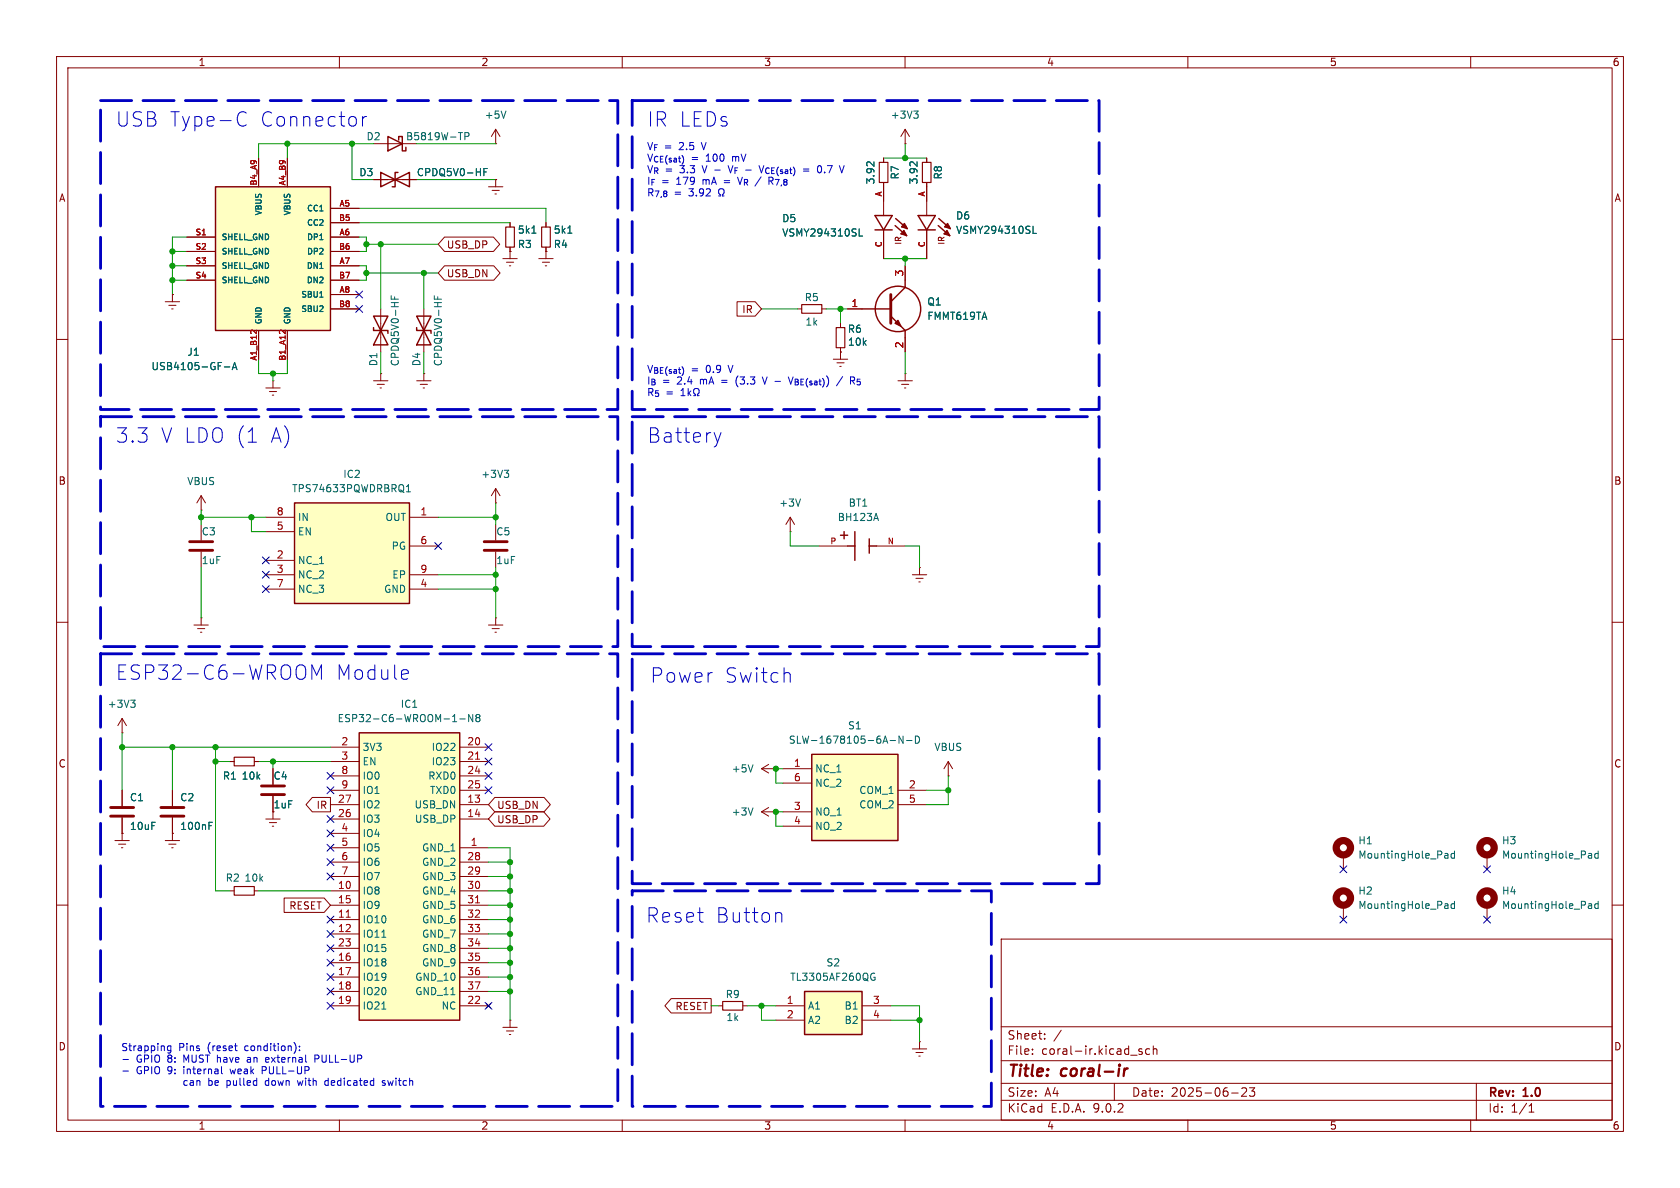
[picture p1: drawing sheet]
<svg xmlns="http://www.w3.org/2000/svg" width="297mm" height="210mm" viewBox="0 0 297 210" stroke-linecap="round" stroke-linejoin="round" font-family="sans-serif">
<g fill="none" stroke="#840000" stroke-width=".18">
<path d="M10 10h277v190h-277zM12 12h273v186h-273zM60 10v2M110 10v2M160 10v2M210 10v2M260 10v2M141 54.6h.7M145.3 54.6h.7M10 60h2M285 60h2M35.6 92.7v2.8"/>
<path d="M35.6 97.5v2.8M10 110h2M285 110h2M30.5 139.7v2.8M134.6 135.9l1.3 .8M134.6 135.9h2.6M135.9 135.1l-1.3 .8M137.2 135.9h.1M167.6 137.2h.1M167.6 134.6l-.7 1.3M167.6 134.6l.8 1.3M167.6 134.6v2.6"/>
<path d="M29.2 148.6h2.5M29.8 149.2h1.3M30.4 149.9h.2M30.5 147.3h.1M30.5 144.5v4.1M10 160h2M177 166h108v32h-108zM237.5 160v2.6M285 160h2M60 198v2M110 198v2M160 198v2"/>
<path d="M177 194.5h108M177 191.5h108M177 187.5h108M177 181.5h108M182.5 186.3v.1M182.5 185.5v.1M184.7 183.6v.1M184.7 182.8v.1M187.6 182.1l-1.3 2M197 191.5v3M199.9 186.5h1.1M201.9 185.5l-.4-.1-.2 .2 .1 .2 .5 .2v.3h-.6"/>
<path d="M203.2 185.5l-.4-.1-.3 .3v.4l.2 .2h.5M203.9 185.5l.2-.1 .4 .1v.9M203.9 184.9v1.5M210 198v2M217.7 193.2h1.2M219.5 192.4l.6-.1 .2 .1 .1 .3-.9 1.1h.9M220.9 192.3h.9l-.5 .6 .4 .1v.7l-.2 .1h-.4l-.2-.1M260 198v2M261 191.5v6.5M270.3 196.6h.9M270.3 195.5l.4-.4v1.5"/>
</g>
<path d="M198.8 188.9l-.2 1.3M199.4 188.9l-.4 .1-.2 .3" fill="none" stroke="#840000" stroke-width=".4"/>
<path d="M33.5 95.8h4.1M33.5 97.3h4.1M28.4 142.7h4.1M28.4 144.3h4.1" fill="none" stroke="#840000" stroke-width=".51"/>
<path d="M133.1 135.2l-.4 1.3M36.9 146h.5M36.9 145.4h.6M255.6 159.8h.2l.2 .1v.7M257.1 159.8h-.3l-.3 .2 .2 .5h.4M257.1 159.3v1.3M256 160.5l-.4 .1M256 160.1h-.4" fill="none" stroke="#006464" stroke-width=".18"/>
<circle cx="237.5" cy="158.7" r="1.27" fill="none" stroke="#840000" stroke-width="1.3"/>
<path d="M141.7 53.8h3.6v1.6h-3.6z" fill="none" stroke="#840000" stroke-width=".2"/>
<path d="M143.5 133.4h15.2v15.2h-15.2z" fill="#ffffc2"/>
<path d="M67.3 30.5v2.5l5.1-2.5v2.5zM68.6 24.1l2.5 1.3-2.5 1.3zM70.4 30.5h-.6v2.5h-.5M70.5 24.8v-.7h.6v2.6h.7v-.7M148.6 94.6h1.3M149.2 94v1.3M149.9 96.5h1.2M151.1 94v5.1M153.7 96.5h1.2M153.7 95.3v2.5M143.5 133.4h15.2v15.2h-15.2z" fill="none" stroke="#840000" stroke-width=".25"/>
<g fill="none" stroke="#840000" stroke-width=".18">
<path d="M66 31.8h7.7M66 25.4h7.7M86.4 33h2.5M87 33.7h1.3M87.5 34.3h.3M87.6 31.8h.1M87.6 31.8v1.2M148.6 57.2v.7M148.6 61.5v.7M144.8 96.5h5.1M154.9 96.5h5.1M138.4 135.9h5.1"/>
<path d="M138.4 138.4h5.1M158.7 139.7h5.1M134.6 143.5h2.6M134.6 143.5l1.3 .8M135.9 142.7l-1.3 .8M137.2 143.5h.1M138.4 143.5h5.1M138.4 146.1h5.1M158.7 142.2h5.1M88.9 181.6h2.5M89.5 182.2h1.3M90 182.9h.3"/>
<path d="M90.2 180.3h.1M90.2 180.3v1.3"/>
</g>
<path d="M82.2 24.1l.6-.1 .1-.1v-.3l-.7-.2v1.3M85.5 30.4h.5M86.1 29.8h-.6v1.3M154.9 90.7l.4 1.3M157.4 130.9h.9M159.7 130.1v1.3l-.8-1.3v1.3M160.3 130.9h.9M161.8 130.1a.64 .64 0 0 1 .8 .7 .64 .64 0 0 1-.8 .6zM133.1 142.8l-.4 1.3" fill="none" stroke="#006464" stroke-width=".18"/>
<path d="M147.8 57.9h1.6v3.6h-1.6z" fill="none" stroke="#840000" stroke-width=".2"/>
<path d="M38.1 33h20.3v25.4h-20.3z" fill="#ffffc2"/>
<g fill="none" stroke="#840000" stroke-width=".25">
<path d="M38.1 33h20.3v25.4h-20.3zM66 55.9h2.6l-2.6 5.1h2.6zM66 57.9v.5h2.6v.5M73.7 55.9h2.5l-2.5 5.1h2.5zM73.7 57.9v.5h2.5v.5M152.4 54.6h5.1M157.5 55.9l2.5 2.5v1.3M160 49.5v1.3l-2.5 2.5"/>
<circle cx="158.7" cy="54.6" r="4"/>
</g>
<g fill="none" stroke="#840000" stroke-width=".18">
<path d="M45.7 27.9v5.1M50.8 27.9v5.1M58.4 36.8h5.1M58.4 39.4h5.1M29.2 53.3h2.5M29.8 54h1.3M30.4 54.6h.2M30.5 52.1h.1M30.5 52.1v1.2M33 41.9h5.1M33 44.5h5.1M33 47h5.1"/>
<path d="M33 49.5h5.1M45.7 58.4v5.1M50.8 58.4v5.1M58.4 41.9h5.1M58.4 44.5h5.1M58.4 47h5.1M58.4 49.5h5.1M58.4 52.1h5.1M58.4 54.6h5.1M67.3 54.6v7.6M74.9 54.6v7.6M149.9 54.6h2.5"/>
<path d="M160 47v2.5M160 59.7v2.5M47 68.6h2.5M47.6 69.2h1.3M48.1 69.9h.3M48.3 67.3h.1M48.3 67.3v1.3M73.7 67.3h2.5M74.3 67.9h1.3M74.8 68.6h.3M74.9 66h.1M74.9 66v1.3"/>
<path d="M87.6 88.9h.1M87.6 86.4l-.7 1.2M87.6 86.4l.8 1.2M87.6 86.4v2.5M21.6 139.7v2.8M21.6 144.5v2.8M40.6 157.5h.8M45 157.5h.7"/>
</g>
<path d="M44.4 58.4h.4M45.3 58.4v.6M49.5 58.4h.3M50.4 58.4v.6" fill="none" stroke="#a90000" stroke-width=".18"/>
<path d="M56.5 52.5h.6M69.2 52.3v.6h1.2M69.8 52.5v.4M76.8 52.3v.6h1.2M77.4 52.5v.4M39.7 64.9h.9M41.1 65.3l.4-1.2 .4 1.2M41.2 65h.6M89.1 83.1h.8l-.4 .5M89.7 83.6l.2 .3v.3l-.2 .2" fill="none" stroke="#006464" stroke-width=".18"/>
<path d="M157.5 52.1v5.1M19.6 142.7h4M19.6 144.3h4" fill="none" stroke="#840000" stroke-width=".51"/>
<path d="M158.2 57.2l.5-.6 .6 1.1z" fill="#840000" stroke="#840000" stroke-width=".25"/>
<path d="M41.4 156.7h3.6v1.5h-3.6z" fill="none" stroke="#840000" stroke-width=".2"/>
<path d="M52.1 88.9h20.3v17.8h-20.3z" fill="#ffffc2"/>
<path d="M52.1 88.9h20.3v17.8h-20.3z" fill="none" stroke="#840000" stroke-width=".25"/>
<g fill="none" stroke="#840000" stroke-width=".18">
<path d="M35.6 90.2h.1M35.6 87.6l-.8 1.3M35.6 87.6l.7 1.3M35.6 87.6v2.6M47 91.4h5.1M47 94h5.1M47 99.1h5.1M72.4 91.4h5.1M72.4 96.5h5.1M87.6 92.7v2.8M87.6 97.5v2.8M34.3 110.5h2.5"/>
<path d="M34.9 111.1h1.3M35.4 111.8h.3M35.6 109.2h.1M35.6 109.2v1.3M47 101.6h5.1M47 104.1h5.1M72.4 101.6h5.1M72.4 104.1h5.1M86.4 110.5h2.5M87 111.1h1.3M87.5 111.8h.3M87.6 109.2h.1"/>
<path d="M87.6 109.2v1.3M161.3 101.6h2.5M161.9 102.2h1.3M162.4 102.9h.3M162.6 100.3h.1M162.6 100.3v1.3M21.6 129.5h.1M21.6 127v2.5M21.6 127l-.8 1.3M21.6 127l.8 1.3M20.3 148.6h2.6M21 149.2h1.2"/>
<path d="M21.5 149.9h.2M21.6 147.3h.1M21.6 147.3v1.3M161.3 185.4h2.5M161.9 186.1h1.3M162.4 186.7h.3M162.6 184.2h.1M162.6 184.2v1.2"/>
</g>
<path d="M71.8 86.9h.8M71.8 86l.4-.3v1.2M23.1 123.8h.8l-.4 .5M23.6 124.3l.3 .2v.3l-.3 .2" fill="none" stroke="#006464" stroke-width=".18"/>
<path d="M85.6 95.8h4.1M85.6 97.3h4.1" fill="none" stroke="#840000" stroke-width=".51"/>
<path d="M63.5 129.5h17.8v50.8h-17.8z" fill="#ffffc2"/>
<path d="M63.5 129.5h17.8v50.8h-17.8z" fill="none" stroke="#840000" stroke-width=".25"/>
<g fill="none" stroke="#840000" stroke-width=".18">
<path d="M87.6 25.4h.1M87.6 22.9l-.7 1.2M87.6 22.9l.8 1.2M87.6 22.9v2.5M90.2 39.4v.7M96.5 39.4v.7M88.9 45.7h2.5M89.5 46.4h1.3M90 47h.3M90.2 44.5h.1M90.2 43.7v2M95.2 45.7h2.6"/>
<path d="M95.9 46.4h1.3M96.4 47h.2M96.5 44.5h.1M96.5 43.7v2M66 67.3h2.6M66.7 67.9h1.2M67.2 68.6h.2M67.3 66h.1M67.3 66v1.3M40.6 134.6h.8M45 134.6h.7M48.3 135.9v2.8"/>
<path d="M58.4 132.1h5.1M58.4 134.6h5.1M58.4 137.2h5.1M58.4 139.7h5.1M81.3 132.1h5.1M81.3 134.6h5.1M81.3 137.2h5.1M81.3 139.7h5.1M47 144.8h2.5M47.6 145.4h1.3M48.1 146.1h.3M48.3 140.7v4.1"/>
<path d="M58.4 142.2h5.1M58.4 144.8h5.1M58.4 147.3h5.1M58.4 149.9h5.1M58.4 152.4h5.1M58.4 154.9h5.1M58.4 157.5h5.1M81.3 142.2h5.1M81.3 144.8h5.1M81.3 149.9h5.1M81.3 152.4h5.1M81.3 154.9h5.1"/>
<path d="M81.3 157.5h5.1M237.5 151.1v2.6M262.9 151.1v2.6M58.4 160h5.1M58.4 162.6h5.1M58.4 165.1h5.1M58.4 167.6h5.1M58.4 170.2h5.1M58.4 172.7h5.1M58.4 175.3h5.1M58.4 177.8h5.1M81.3 160h5.1"/>
<path d="M81.3 162.6h5.1M81.3 165.1h5.1M81.3 167.6h5.1M81.3 170.2h5.1M81.3 172.7h5.1M81.3 175.3h5.1M81.3 177.8h5.1M86 177.4l.7 .8M86.7 177.4l-.7 .8M127 177.8h.8M131.3 177.8h.8M262.9 160v2.6"/>
</g>
<path d="M84.1 134.2h.7M84.1 159.6h.7M61.2 162.1h.7" fill="none" stroke="#a90000" stroke-width=".18"/>
<g fill="none" stroke="#006464" stroke-width=".18">
<path d="M89.4 19.6l-.4 1.3M94 41.2h.8M100.4 41.2h.7M80 127.6h.7M81.3 127.1h.9M83.6 126.3v1.3l-.7-1.3v1.3M84.4 126.9l-.3 .2 .1 .4 .2 .1 .3-.1 .1-.2v-.2l-.2-.2M84.4 126.9l-.3-.3 .3-.3h.2l.2 .3-.2 .3M84.4 126.9h.2M255.6 150.9h.2l.2 .1v.7M256 151.6l-.4 .1M256 151.2h-.4"/>
<path d="M257.1 150.9h-.3l-.3 .2 .2 .5h.4M257.1 150.4v1.3M281 150.9h.2l.2 .1v.7M281 159.8h.2l.2 .1v.7M281.4 151.6l-.4 .1M281.4 151.2h-.4M282.5 150.9h-.3l-.3 .2 .2 .5h.4M282.5 150.4v1.3M282.5 159.3v1.3M282.5 159.8h-.3l-.3 .2 .2 .5h.4M67.5 165.7h.7M67.5 178.4h.7"/>
<path d="M281.4 160.5l-.4 .1M281.4 160.1h-.4"/>
</g>
<path d="M46.2 138.9h4.1M46.2 140.5h4.1" fill="none" stroke="#840000" stroke-width=".51"/>
<path d="M89.4 40.1h1.5v3.6h-1.5zM95.8 40.1h1.5v3.6h-1.5zM41.4 133.9h3.6v1.5h-3.6zM127.8 177h3.5v1.6h-3.5z" fill="none" stroke="#840000" stroke-width=".2"/>
<g fill="none" stroke="#840000" stroke-width="1.3">
<circle cx="237.5" cy="149.9" r="1.27"/>
<circle cx="262.9" cy="149.9" r="1.27"/>
<circle cx="262.9" cy="158.7" r="1.27"/>
</g>
<path d="M142.2 175.3h10.2v7.6h-10.2z" fill="#ffffc2"/>
<g fill="none" stroke="#840000" stroke-width=".25">
<path d="M154.7 38.1h3l-1.5 2.5zM158.2 39.9l2.1 1.8M158.3 38.6l2.1 1.8M159.8 39.7l.2 .2M160.1 40v.1h-.7M162.3 38.1h3.1l-1.6 2.5zM165.9 39.9l2 1.8M166 38.6l2 1.8M167.4 39.7l.2 .2M167.8 40v.1h-.8M154.7 40.6h3M159.3 41.3l.5-.5 .5 .9"/>
<path d="M159.3 41.3l1 .4M159.4 40.1l.5-.6 .5 .9M159.4 40.1l1 .3M159.7 40.9l.2 .3M160 41.2v.2l-.7-.1M162.3 40.6h3.1M166.9 41.3l.5-.5 .5 .9M166.9 41.3l1 .4M167 40.1l.5-.6 .5 .9M167 40.1l1 .3M167.3 40.9l.2 .3M167.7 41.2v.2l-.8-.1"/>
<path d="M142.2 175.3h10.2v7.6h-10.2z"/>
</g>
<g fill="none" stroke="#840000" stroke-width=".18">
<path d="M45.7 27.9v5.1M50.8 27.9v5.1M58.4 36.8h5.1M58.4 39.4h5.1M66 31.8h2.6M71.1 31.8h2.6M87.6 31.8h.1M90.2 39.4v.7M96.5 39.4v.7M156.2 27.9v.8M156.2 32.3v5.8M160 25.4h.1"/>
<path d="M160 22.9l-.7 1.2M160 22.9l.8 1.2M160 22.9v2.5M163.8 27.9v.8M163.8 32.3v5.8M30.5 52.1h.1M33 41.9h5.1M33 44.5h5.1M33 47h5.1M33 49.5h5.1M45.7 58.4v5.1M50.8 58.4v5.1"/>
<path d="M58.4 41.9h5.1M58.4 44.5h5.1M58.4 47h5.1M58.4 49.5h5.1M58.4 52.1h5.1M58.4 54.6h5.1M78.6 47h8.7l1.1 1.3-1.1 1.2h-8.7l-1.1-1.2zM78.6 41.9h8.6l1.1 1.3-1.1 1.3h-8.6l-1.1-1.3zM90.2 44.5h.1M90.2 43.7v.8M96.5 44.5h.1M96.5 43.7v.8"/>
<path d="M130.3 53.3h3.2l1.1 1.3-1.1 1.3h-3.2zM148.6 57.2v.7M149.9 54.6h2.5M156.2 40.6v5.1M160 47v2.5M160 59.7v2.5M163.8 40.6v5.1M147.3 63.5h2.6M148 64.1h1.2M148.5 64.8h.2M148.6 62.2h.1M148.6 61.5v2"/>
<path d="M158.7 67.3h2.6M159.4 67.9h1.3M159.9 68.6h.2M160 66h.1M160 66v1.3M139.7 94h.1M139.7 91.4l-.8 1.3M139.7 91.4l.8 1.3M139.7 91.4v2.6M21.6 139.7v2.8M30.5 139.7v2.8M40.6 134.6h.8"/>
<path d="M45 134.6h.7M48.3 135.9v2.8M21.6 147.3h.1M21.6 144.5v2.8M30.5 147.3h.1M30.5 144.5v2.8M48.3 140.7v2.8M50.2 158.7h7.1l1.1 1.3-1.1 1.3h-7.1zM55.2 141h3.2v2.5h-3.2l-1.1-1.3zM87.5 141h8.7l1.1 1.2-1.1 1.3h-8.7l-1.1-1.3zM87.5 143.5h8.6l1.1 1.3-1.1 1.3h-8.6l-1.1-1.3zM118.7 176.5h7v2.6h-7l-1.2-1.3z"/>
<path d="M137.2 177.8h5M152.4 177.8h5.1M137.2 180.3h5M152.4 180.3h5.1"/>
</g>
<g fill="none" stroke="#006464" stroke-width=".18">
<path d="M161.5 19.6h.8l-.4 .5M85.5 30.4h.5M86.1 29.8h-.6v1.3M154.5 28.6v.8l-.7-.7-.3-.1-.2 .1M162.1 20.1l.2 .3v.3l-.2 .2M162.1 28.6v.8l-.7-.7-.3-.1-.2 .1M182.6 40v1.3h.6M56.5 52.5h.6M94 41.2h.8M100.4 41.2h.7M151.9 40.5v1.2h.6M39.7 64.9h.9"/>
<path d="M41.1 65.3l.4-1.2 .4 1.2M41.2 65h.6M141.5 88.2l-.4 1.3M36.9 146h.5M36.9 145.4h.6M154.5 172.8h.2l-.1 .4-.3 .1-.3-.2M154.6 172.1l-.3-.1-.3 .2"/>
</g>
<path d="M155.4 28.7h1.6v3.6h-1.6zM163.1 28.7h1.5v3.6h-1.5z" fill="none" stroke="#840000" stroke-width=".2"/>
<g fill="none" stroke="#009600" stroke-width=".18">
<path d="M50.8 25.4v2.5M62.2 25.4v6.4h3.8M63.5 36.8h33v2.6M63.5 39.4h26.7M66 25.4h-20.3v2.5M73.7 31.8h13.9M73.7 25.4h13.9M156.2 27.9h7.6M160 25.4v2.5M30.5 44.5h2.5M30.5 47h2.5M30.5 49.5h2.5"/>
<path d="M33 41.9h-2.5v10.2M63.5 41.9h1.3v2.6h-1.3M63.5 47h1.3v2.5h-1.3M64.8 48.3h12.7M64.8 43.2h12.7M67.3 43.2v11.4M74.9 48.3v6.3M134.6 54.6h6.4M146 54.6h3.9M148.6 54.6v2.6M156.2 45.7h7.6M160 45.7v1.3"/>
<path d="M45.7 63.5v2.5h5.1v-2.5M48.3 66v1.3M67.3 62.2v3.8M74.9 62.2v3.8M160 62.2v3.8M35.6 90.2v2.5M35.6 91.4h11.4M44.4 91.4v2.6h2.6M77.5 91.4h10.1M87.6 88.9v3.8M139.7 94v2.5h5.1M160 96.5h2.6v3.8"/>
<path d="M35.6 100.3v8.9M77.5 104.1h10.1M77.5 101.6h10.1M87.6 100.3v8.9M21.6 129.5v10.2M21.6 132.1h36.8M30.5 132.1v7.6M38.1 132.1v25.4h2.5M38.1 134.6h2.5M45.7 134.6h12.7M48.3 134.6v1.3M138.4 135.9h-1.2v2.5h1.2"/>
<path d="M163.8 139.7h3.8M167.6 137.2v5h-3.8M45.7 157.5h12.7M86.4 157.5h3.8M86.4 149.9h3.8v30.4M86.4 154.9h3.8M86.4 152.4h3.8M138.4 143.5h-1.2v2.6h1.2M86.4 165.1h3.8M86.4 175.3h3.8M86.4 167.6h3.8M86.4 162.6h3.8"/>
<path d="M86.4 160h3.8M86.4 170.2h3.8M86.4 172.7h3.8M125.7 177.8h1.3M132.1 177.8h5.1M134.6 177.8v2.5h2.6M157.5 177.8h5.1v6.4M157.5 180.3h5.1"/>
</g>
<g fill="none" stroke="#000084" stroke-width=".18">
<path d="M62.9 54l1.2 1.2M62.9 51.5l1.2 1.2M64.1 54l-1.2 1.2M64.1 51.5l-1.2 1.2M46.4 98.5l1.2 1.2M47.6 98.5l-1.2 1.2M76.9 95.9l1.2 1.2M78.1 95.9l-1.2 1.2M46.4 101l1.2 1.2M46.4 103.5l1.2 1.2M47.6 101l-1.2 1.2M47.6 103.5l-1.2 1.2"/>
<path d="M57.8 136.6l1.2 1.2M57.8 139.1l1.2 1.2M59 136.6l-1.2 1.2M59 139.1l-1.2 1.2M85.8 131.5l1.2 1.2M85.8 134l1.2 1.2M85.8 136.6l1.2 1.2M85.8 139.1l1.2 1.2M87 131.5l-1.2 1.2M87 134l-1.2 1.2M87 136.6l-1.2 1.2M87 139.1l-1.2 1.2"/>
<path d="M57.8 151.8l1.2 1.2M57.8 144.2l1.2 1.2M57.8 146.7l1.2 1.2M57.8 149.3l1.2 1.2M57.8 154.3l1.2 1.2M59 151.8l-1.2 1.2M59 144.2l-1.2 1.2M59 146.7l-1.2 1.2M59 149.3l-1.2 1.2M59 154.3l-1.2 1.2M236.9 153.1l1.2 1.2M238.1 153.1l-1.2 1.2"/>
<path d="M262.3 153.1l1.2 1.2M263.5 153.1l-1.2 1.2M57.8 174.7l1.2 1.2M57.8 162l1.2 1.2M57.8 164.5l1.2 1.2M57.8 172.1l1.2 1.2M57.8 167l1.2 1.2M57.8 177.2l1.2 1.2M57.8 169.6l1.2 1.2M59 174.7l-1.2 1.2M59 162l-1.2 1.2M59 164.5l-1.2 1.2"/>
<path d="M59 172.1l-1.2 1.2M59 167l-1.2 1.2M59 177.2l-1.2 1.2M59 169.6l-1.2 1.2M85.8 177.2l1.2 1.2M87 177.2l-1.2 1.2M236.9 162l1.2 1.2M238.1 162l-1.2 1.2M262.3 162l1.2 1.2M263.5 162l-1.2 1.2"/>
</g>
<g fill="none" stroke="#0000c2" stroke-width=".18">
<path d="M42.4 19.9a.89 .89 0 0 1 1.1 .1M43.5 22a.89 .89 0 0 1-1.1 .2M64.1 20.6v1.7M64.8 20.6a.65 .65 0 0 0-.7 .5M127.4 33.4h-.2a.58 .58 0 0 0 .1 1v.2h-.3M127.6 33.4h.2a.58 .58 0 0 1-.1 1v.2h.3M128.7 29.3l.4 1.2M130.4 31.3l.4 1.3M134.2 29.3l.4 1.2 .4-1.2M149.2 29.3l-.4 1.2M43.9 78.2h1.4M120.4 69.9h.7"/>
<path d="M120.4 69l.4-.3v1.2M121.7 68.7v1.2M121.8 69.5l.3 .4M122.1 69.1l-.4 .5M122.6 69.9h.3v-.2a.54 .54 0 0 1-.2-.7 .54 .54 0 0 1 .7-.3 .58 .58 0 0 1-.1 1v.2h.3M126.3 76.5l.6 1.7M126.9 78.2l-.3 .6M127.5 76.5l-.6 1.7M130.2 66.8l-.1 .5 .1 .7M134.8 66.6l.4 1.3M139.4 66.6l.4 1.3 .4-1.3M151.5 67.9l.1 .1"/>
<path d="M151.6 67v.5M53.4 117.5l.3 .2a1.8 1.8 0 0 1 0 2.3l-.3 .1M71.8 118.4l.3 .1 .1 .5-1.2 .2M72.1 120l-.3 .1M139.3 118.9l.4 .4v1.3M55.1 120.1v-2.6l.9 1.9 .8-1.9v2.6M137.5 161.3l.6 .1 .1 .3v1.3M21.7 187.3h1M21.7 189.3h1M30.2 184.9l-.1 1.1M30.2 184.9h-.4l-.2 .2 .1 .6h.5M39.2 188.5v1.1l.1 .2"/>
<path d="M41.5 184.9h.4M41.8 185.7h.1M43.9 186.9l-.1 .1M43.9 187.3l-.2 .2 .2 .3M46.4 188.5v1.3M46.4 189.2h.4M47.4 186.9h-.3l-.1 .2v.6l.4 .1M47.6 187.2l-.6 .2M52.2 184.5l.1 .6-.1 .9M52.6 191l.2 .9M52.9 185.6v.1M52.9 184.9v.2"/>
<path d="M56.3 186.6l-.6-.1v1.3M56.3 187.1l-.6 .1M57.9 191l-.4 .1-.1 .2 .1 .4 .4 .2M68.1 191.1l-.3-.1-.2 .3 .5 .3M68.1 191.7l-.2 .2-.3-.1"/>
</g>
<path d="M17.8 17.8h91.4v54.6h-91.4zM111.8 17.8h82.5v54.6h-82.5zM17.8 73.7h91.4v40.6h-91.4zM111.8 73.7h82.5v40.6h-82.5zM17.8 115.6h91.4v80h-91.4zM111.8 115.6h82.5v40.6h-82.5zM111.8 157.5h63.5v38.1h-63.5z" fill="none" stroke="#0000c2" stroke-width=".5" stroke-dasharray="5.5 2"/>
<path d="M44.4 58.4h.4M45.3 58.4v.6M49.5 58.4h.3M50.4 58.4v.6" fill="none" stroke="#a90000" stroke-width=".18"/>
<g fill="#009600" stroke="#009600" stroke-width=".18">
<circle cx="48.3" cy="66" r=".46"/>
<circle cx="44.4" cy="91.4" r=".46"/>
<circle cx="87.6" cy="91.4" r=".46"/>
<circle cx="87.6" cy="104.1" r=".46"/>
<circle cx="87.6" cy="101.6" r=".46"/>
<circle cx="35.6" cy="91.4" r=".46"/>
<circle cx="74.9" cy="48.3" r=".46"/>
<circle cx="62.2" cy="25.4" r=".46"/>
<circle cx="67.3" cy="43.2" r=".46"/>
<circle cx="64.8" cy="43.2" r=".46"/>
<circle cx="48.3" cy="134.6" r=".46"/>
<circle cx="21.6" cy="132.1" r=".46"/>
<circle cx="38.1" cy="132.1" r=".46"/>
<circle cx="38.1" cy="134.6" r=".46"/>
<circle cx="30.5" cy="132.1" r=".46"/>
<circle cx="50.8" cy="25.4" r=".46"/>
<circle cx="30.5" cy="49.5" r=".46"/>
<circle cx="30.5" cy="47" r=".46"/>
<circle cx="64.8" cy="48.3" r=".46"/>
<circle cx="30.5" cy="44.5" r=".46"/>
<circle cx="90.2" cy="172.7" r=".46"/>
<circle cx="90.2" cy="175.3" r=".46"/>
<circle cx="90.2" cy="152.4" r=".46"/>
<circle cx="90.2" cy="154.9" r=".46"/>
<circle cx="90.2" cy="162.6" r=".46"/>
<circle cx="90.2" cy="157.5" r=".46"/>
<circle cx="90.2" cy="160" r=".46"/>
<circle cx="90.2" cy="167.6" r=".46"/>
<circle cx="90.2" cy="170.2" r=".46"/>
<circle cx="90.2" cy="165.1" r=".46"/>
<circle cx="137.2" cy="135.9" r=".46"/>
<circle cx="137.2" cy="143.5" r=".46"/>
<circle cx="167.6" cy="139.7" r=".46"/>
<circle cx="162.6" cy="180.3" r=".46"/>
<circle cx="134.6" cy="177.8" r=".46"/>
<circle cx="160" cy="45.7" r=".46"/>
<circle cx="160" cy="27.9" r=".46"/>
<circle cx="148.6" cy="54.6" r=".46"/>
</g>
<g font-size="3.5" fill="#0000c2">
<text x="20.3" y="22.6">USB Type-C</text>
<text x="45.7" y="22.6">Connector</text>
<text x="114.3" y="22.6">IR LEDs</text>
<text x="20.3" y="78.5">3.3</text>
<text x="28.3" y="78.5">V LDO (1</text>
<text x="47.5" y="78.5">A)</text>
<text x="114.3" y="78.5">Battery</text>
<text x="20.3" y="120.4">ESP32-C6-WROOM</text>
<text x="59.2" y="120.4">Module</text>
<text x="114.8" y="120.9">Power</text>
<text x="127.9" y="120.9">Switch</text>
<text x="114" y="163.3">Reset</text>
<text x="126.3" y="163.3">Button</text>
</g>
<g font-size="2.8" fill="#840000">
<text x="178" y="190.9">Title:</text>
<text x="187.7" y="190.9">coral-ir</text>
</g>
<g font-size="2.1" fill="#840000">
<text x="178" y="184">Sheet:</text>
<text x="178" y="186.7">File:</text>
<text x="184.1" y="186.7">coral-ir.kicad_sch</text>
<text x="178" y="196.9">KiCad</text>
<text x="178" y="194.1">Size:</text>
<text x="184.7" y="194.1">A4</text>
<text x="185.7" y="196.9">E.D.A.</text>
<text x="193.3" y="196.9">9.0.2</text>
<text x="200" y="194.1">Date:</text>
<text x="207" y="194.1">2025-06-23</text>
<text x="263" y="194.3">Rev:</text>
<text x="263" y="196.9">Id:</text>
<text x="267.1" y="196.9">1/1</text>
<text x="269.4" y="194.3">1.0</text>
</g>
<g font-size="1.8" fill="#840000">
<text x="35" y="11.9">1</text>
<text x="85" y="11.9">2</text>
<text x="135" y="11.9">3</text>
<text x="185" y="11.9">4</text>
<text x="235" y="11.9">5</text>
<text x="285" y="11.9">6</text>
<text x="10.3" y="35.9">A</text>
<text x="285.3" y="35.9">A</text>
<text x="78.9" y="44.1">USB_DP</text>
<text x="78.9" y="49.2">USB_DN</text>
<text x="131.1" y="55.6">IR</text>
<text x="10.3" y="85.9">B</text>
<text x="285.3" y="85.9">B</text>
<text x="10.3" y="135.9">C</text>
<text x="285.3" y="135.9">C</text>
<text x="55.9" y="143.2">IR</text>
<text x="87.8" y="143.2">USB_DN</text>
<text x="87.8" y="145.7">USB_DP</text>
<text x="51" y="161">RESET</text>
<text x="119.3" y="178.8">RESET</text>
<text x="10.3" y="185.9">D</text>
<text x="285.3" y="185.9">D</text>
<text x="35" y="199.9">1</text>
<text x="85" y="199.9">2</text>
<text x="135" y="199.9">3</text>
<text x="185" y="199.9">4</text>
<text x="235" y="199.9">5</text>
<text x="285" y="199.9">6</text>
</g>
<g font-size="1.8" fill="#006464">
<text x="85.6" y="21.2">+5V</text>
<text x="157.4" y="21.2">+3V3</text>
<text x="64.7" y="25">D2</text>
<text x="71.7" y="25">B5819W-TP</text>
<text x="63.4" y="31.3">D3</text>
<text x="73.6" y="31.3">CPDQ5V0-HF</text>
<text x="154.8" y="32.7" transform="rotate(-90 154.8 32.7)">3.92</text>
<text x="159.1" y="31.8" transform="rotate(-90 159.1 31.8)">R7</text>
<text x="162.4" y="32.7" transform="rotate(-90 162.4 32.7)">3.92</text>
<text x="166.7" y="31.8" transform="rotate(-90 166.7 31.8)">R8</text>
<text x="91.4" y="41.5">5k1</text>
<text x="97.8" y="41.5">5k1</text>
<text x="138.2" y="39.5">D5</text>
<text x="168.9" y="39">D6</text>
<text x="168.9" y="41.5">VSMY294310SL</text>
<text x="91.4" y="44">R3</text>
<text x="97.8" y="44">R4</text>
<text x="138.2" y="42">VSMY294310SL</text>
<text x="142.2" y="53.4">R5</text>
<text x="142.3" y="57.8">1k</text>
<text x="149.8" y="59">R6</text>
<text x="163.8" y="56.7">FMMT619TA</text>
<text x="163.8" y="54.2">Q1</text>
<text x="26.7" y="65.6">USB4105-GF-A</text>
<text x="33" y="63.1">J1</text>
<text x="66.9" y="64.8" transform="rotate(-90 66.9 64.8)">D1</text>
<text x="70.7" y="64.8" transform="rotate(-90 70.7 64.8)">CPDQ5V0-HF</text>
<text x="74.5" y="64.8" transform="rotate(-90 74.5 64.8)">D4</text>
<text x="78.3" y="64.8" transform="rotate(-90 78.3 64.8)">CPDQ5V0-HF</text>
<text x="149.8" y="61.3">10k</text>
<text x="33" y="86">VBUS</text>
<text x="51.5" y="87.2">TPS74633PQWDRBRQ1</text>
<text x="60.6" y="84.7">IC2</text>
<text x="85" y="84.7">+3V3</text>
<text x="137.7" y="89.8">+3V</text>
<text x="149.9" y="89.8">BT1</text>
<text x="35.6" y="94.8">C3</text>
<text x="52.6" y="92.3">IN</text>
<text x="52.6" y="94.8">EN</text>
<text x="68.1" y="92.3">OUT</text>
<text x="87.6" y="94.8">C5</text>
<text x="148" y="92.3">BH123A</text>
<text x="35.6" y="99.9">1uF</text>
<text x="52.6" y="99.9">NC_1</text>
<text x="69.1" y="97.4">PG</text>
<text x="87.6" y="99.9">1uF</text>
<text x="52.6" y="102.5">NC_2</text>
<text x="52.6" y="105">NC_3</text>
<text x="67.8" y="105">GND</text>
<text x="69.3" y="102.5">EP</text>
<text x="18.9" y="125.3">+3V3</text>
<text x="70.7" y="125.3">IC1</text>
<text x="59.6" y="127.9">ESP32-C6-WROOM-1-N8</text>
<text x="139.4" y="131.7">SLW-1678105-6A-N-D</text>
<text x="149.8" y="129.1">S1</text>
<text x="64" y="132.9">3V3</text>
<text x="64" y="135.5">EN</text>
<text x="76.2" y="132.9">IO22</text>
<text x="76.2" y="135.5">IO23</text>
<text x="129.3" y="136.8">+5V</text>
<text x="144" y="136.8">NC_1</text>
<text x="165.1" y="132.9">VBUS</text>
<text x="22.9" y="141.8">C1</text>
<text x="31.8" y="141.8">C2</text>
<text x="39.3" y="138">R1</text>
<text x="42.6" y="138">10k</text>
<text x="48.3" y="138">C4</text>
<text x="48.3" y="143.1">1uF</text>
<text x="64" y="138">IO0</text>
<text x="64" y="140.6">IO1</text>
<text x="64" y="143.1">IO2</text>
<text x="73.2" y="143.1">USB_DN</text>
<text x="75.6" y="138">RXD0</text>
<text x="75.9" y="140.6">TXD0</text>
<text x="144" y="139.3">NC_2</text>
<text x="151.8" y="140.6">COM_1</text>
<text x="151.8" y="143.1">COM_2</text>
<text x="22.9" y="146.9">10uF</text>
<text x="31.8" y="146.9">100nF</text>
<text x="64" y="145.6">IO3</text>
<text x="64" y="148.2">IO4</text>
<text x="73.3" y="145.6">USB_DP</text>
<text x="129.3" y="144.4">+3V</text>
<text x="144" y="144.4">NO_1</text>
<text x="144" y="146.9">NO_2</text>
<text x="240" y="149.5">H1</text>
<text x="265.4" y="149.5">H3</text>
<text x="64" y="150.7">IO5</text>
<text x="64" y="153.3">IO6</text>
<text x="64" y="155.8">IO7</text>
<text x="74.5" y="150.7">GND_1</text>
<text x="74.5" y="153.3">GND_2</text>
<text x="74.5" y="155.8">GND_3</text>
<text x="240" y="152">MountingHole_Pad</text>
<text x="265.4" y="152">MountingHole_Pad</text>
<text x="39.8" y="156.1">R2</text>
<text x="43.1" y="156.1">10k</text>
<text x="64" y="158.3">IO8</text>
<text x="64" y="160.9">IO9</text>
<text x="74.5" y="158.3">GND_4</text>
<text x="74.5" y="160.9">GND_5</text>
<text x="240" y="158.3">H2</text>
<text x="240" y="160.9">MountingHole_Pad</text>
<text x="265.4" y="158.3">H4</text>
<text x="265.4" y="160.9">MountingHole_Pad</text>
<text x="64" y="163.4">IO10</text>
<text x="64" y="166">IO11</text>
<text x="74.5" y="163.4">GND_6</text>
<text x="74.5" y="166">GND_7</text>
<text x="64" y="168.5">IO15</text>
<text x="64" y="171">IO18</text>
<text x="64" y="173.6">IO19</text>
<text x="73.3" y="173.6">GND_10</text>
<text x="74.5" y="168.5">GND_8</text>
<text x="74.5" y="171">GND_9</text>
<text x="139.6" y="173.6">TL3305AF260QG</text>
<text x="146" y="171">S2</text>
<text x="64" y="176.1">IO20</text>
<text x="64" y="178.7">IO21</text>
<text x="73.3" y="176.1">GND_11</text>
<text x="78" y="178.7">NC</text>
<text x="128.2" y="176.6">R9</text>
<text x="142.7" y="178.7">A1</text>
<text x="149.2" y="178.7">B1</text>
<text x="128.3" y="180.7">1k</text>
<text x="142.7" y="181.2">A2</text>
<text x="149.2" y="181.2">B2</text>
</g>
<g font-size="1.8" fill="#0000c2">
<text x="114.3" y="26.6">V_{F}</text>
<text x="114.3" y="28.7">V_{CE(sat)}</text>
<text x="117.4" y="26.6">=</text>
<text x="120.2" y="26.6">2.5</text>
<text x="122.2" y="28.7">=</text>
<text x="124.4" y="26.6">V</text>
<text x="124.9" y="28.7">100</text>
<text x="129.7" y="28.7">mV</text>
<text x="114.3" y="30.7">V_{R}</text>
<text x="114.3" y="32.8">I_{F}</text>
<text x="114.3" y="34.8">R_{7,8}</text>
<text x="116.9" y="32.8">=</text>
<text x="117.6" y="30.7">=</text>
<text x="119.2" y="34.8">=</text>
<text x="119.7" y="32.8">179</text>
<text x="120.3" y="30.7">3.3</text>
<text x="121.9" y="34.8">3.92</text>
<text x="124.5" y="32.8">mA</text>
<text x="124.5" y="30.7">V -</text>
<text x="128.4" y="32.8">=</text>
<text x="129.5" y="30.7">V_{F}</text>
<text x="131.2" y="32.8">V_{R} R_{7,8}</text>
<text x="135.4" y="30.7">V_{CE(sat)}</text>
<text x="146" y="30.7">0.7</text>
<text x="114.3" y="66">V_{BE(sat)}</text>
<text x="114.3" y="68.1">I_{B}</text>
<text x="114.3" y="70.1">R_{5}</text>
<text x="117.1" y="68.1">=</text>
<text x="117.7" y="70.1">=</text>
<text x="119.8" y="68.1">2.4</text>
<text x="122.2" y="66">=</text>
<text x="124" y="68.1">mA</text>
<text x="124.9" y="66">0.9</text>
<text x="128" y="68.1">=</text>
<text x="129.1" y="66">V</text>
<text x="130.7" y="68.1">(3.3</text>
<text x="135.8" y="68.1">V -</text>
<text x="140.8" y="68.1">V_{BE(sat)})</text>
<text x="152" y="68.1">R_{5}</text>
<text x="21.3" y="185.9">Strapping</text>
<text x="31.6" y="185.9">Pins</text>
<text x="36.8" y="185.9">(reset</text>
<text x="43.5" y="185.9">condition):</text>
<text x="24.1" y="187.9">GPIO 8:</text>
<text x="24.1" y="190">GPIO 9:</text>
<text x="32.7" y="187.9">MUST have</text>
<text x="32.7" y="190">internal</text>
<text x="41.2" y="190">weak</text>
<text x="44.4" y="187.9">an</text>
<text x="47" y="190">PULL-UP</text>
<text x="47.8" y="187.9">external</text>
<text x="56.7" y="187.9">PULL-UP</text>
<text x="32.4" y="192">can</text>
<text x="36.9" y="192">be</text>
<text x="40.3" y="192">pulled</text>
<text x="47.4" y="192">down</text>
<text x="53.3" y="192">with</text>
<text x="58.3" y="192">dedicated</text>
<text x="68.7" y="192">switch</text>
</g>
<g font-size="1.8" fill="#a90000">
<text x="159.8" y="49" transform="rotate(-90 159.8 49)">3</text>
<text x="150.4" y="54.4">1</text>
<text x="159.8" y="61.7" transform="rotate(-90 159.8 61.7)">2</text>
<text x="48.8" y="91.2">8</text>
<text x="48.8" y="93.7">5</text>
<text x="74.2" y="91.2">1</text>
<text x="48.8" y="98.8">2</text>
<text x="48.8" y="101.3">3</text>
<text x="74.2" y="96.3">6</text>
<text x="74.2" y="101.3">9</text>
<text x="48.8" y="103.9">7</text>
<text x="74.2" y="103.9">4</text>
<text x="60.3" y="131.8">2</text>
<text x="82.5" y="131.8">20</text>
<text x="60.3" y="134.4">3</text>
<text x="60.3" y="136.9">8</text>
<text x="82.5" y="134.4">21</text>
<text x="82.5" y="136.9">24</text>
<text x="140.3" y="135.6">1</text>
<text x="59.6" y="142">27</text>
<text x="60.3" y="139.4">9</text>
<text x="82.5" y="139.4">25</text>
<text x="82.5" y="142">13</text>
<text x="140.3" y="138.2">6</text>
<text x="140.3" y="143.3">3</text>
<text x="160.6" y="139.4">2</text>
<text x="160.6" y="142">5</text>
<text x="59.6" y="144.5">26</text>
<text x="60.3" y="147.1">4</text>
<text x="60.3" y="149.6">5</text>
<text x="82.5" y="144.5">14</text>
<text x="83.1" y="149.6">1</text>
<text x="140.3" y="145.8">4</text>
<text x="60.3" y="152.1">6</text>
<text x="60.3" y="154.7">7</text>
<text x="82.5" y="152.1">28</text>
<text x="82.5" y="154.7">29</text>
<text x="59.6" y="157.2">10</text>
<text x="59.6" y="159.8">15</text>
<text x="82.5" y="157.2">30</text>
<text x="82.5" y="159.8">31</text>
<text x="59.6" y="162.3">11</text>
<text x="59.6" y="164.8">12</text>
<text x="59.6" y="167.4">23</text>
<text x="82.5" y="162.3">32</text>
<text x="82.5" y="164.8">33</text>
<text x="82.5" y="167.4">34</text>
<text x="59.6" y="169.9">16</text>
<text x="59.6" y="172.5">17</text>
<text x="82.5" y="169.9">35</text>
<text x="82.5" y="172.5">36</text>
<text x="59.6" y="175">18</text>
<text x="59.6" y="177.5">19</text>
<text x="82.5" y="175">37</text>
<text x="82.5" y="177.5">22</text>
<text x="139" y="177.5">1</text>
<text x="154.2" y="177.5">3</text>
<text x="139" y="180.1">2</text>
<text x="154.2" y="180.1">4</text>
</g>
<g font-size="1.4" fill="#a90000">
<text x="45.5" y="32.9" transform="rotate(-90 45.5 32.9)">B4_A9</text>
<text x="50.5" y="32.9" transform="rotate(-90 50.5 32.9)">A4_B9</text>
<text x="156" y="34.9" transform="rotate(-90 156 34.9)">A</text>
<text x="163.6" y="34.9" transform="rotate(-90 163.6 34.9)">A</text>
<text x="34.5" y="41.7">S1</text>
<text x="59.8" y="39.1">B5</text>
<text x="59.9" y="36.6">A5</text>
<text x="59.9" y="41.7">A6</text>
<text x="34.5" y="44.2">S2</text>
<text x="34.5" y="46.7">S3</text>
<text x="59.8" y="44.2">B6</text>
<text x="59.9" y="46.7">A7</text>
<text x="156" y="43.8" transform="rotate(-90 156 43.8)">C</text>
<text x="163.6" y="43.8" transform="rotate(-90 163.6 43.8)">C</text>
<text x="34.5" y="49.3">S4</text>
<text x="59.8" y="49.3">B7</text>
<text x="59.9" y="51.8">A8</text>
<text x="59.8" y="54.4">B8</text>
<text x="45.5" y="63.9" transform="rotate(-90 45.5 63.9)">A1_B12</text>
<text x="50.5" y="63.9" transform="rotate(-90 50.5 63.9)">B1_A12</text>
<text x="146.7" y="96.3">P</text>
<text x="156.8" y="96.3">N</text>
</g>
<g font-size="1.4" fill="#006464">
<text x="46.5" y="38.2" transform="rotate(-90 46.5 38.2)">VBUS</text>
<text x="51.5" y="38.2" transform="rotate(-90 51.5 38.2)">VBUS</text>
<text x="54.2" y="37.6">CC1</text>
<text x="54.2" y="40.1">CC2</text>
<text x="39.1" y="42.6">SHELL_GND</text>
<text x="39.1" y="45.2">SHELL_GND</text>
<text x="39.1" y="47.7">SHELL_GND</text>
<text x="54.1" y="47.7">DN1</text>
<text x="54.2" y="42.6">DP1</text>
<text x="54.2" y="45.2">DP2</text>
<text x="39.1" y="50.3">SHELL_GND</text>
<text x="53.1" y="52.8">SBU1</text>
<text x="54.1" y="50.3">DN2</text>
<text x="46.5" y="57.4" transform="rotate(-90 46.5 57.4)">GND</text>
<text x="51.5" y="57.4" transform="rotate(-90 51.5 57.4)">GND</text>
<text x="53.1" y="55.3">SBU2</text>
</g>
<g font-size="1.4" fill="#840000">
<text x="159.6" y="43.4" transform="rotate(-90 159.6 43.4)">IR</text>
<text x="167.2" y="43.4" transform="rotate(-90 167.2 43.4)">IR</text>
</g>
</svg>
